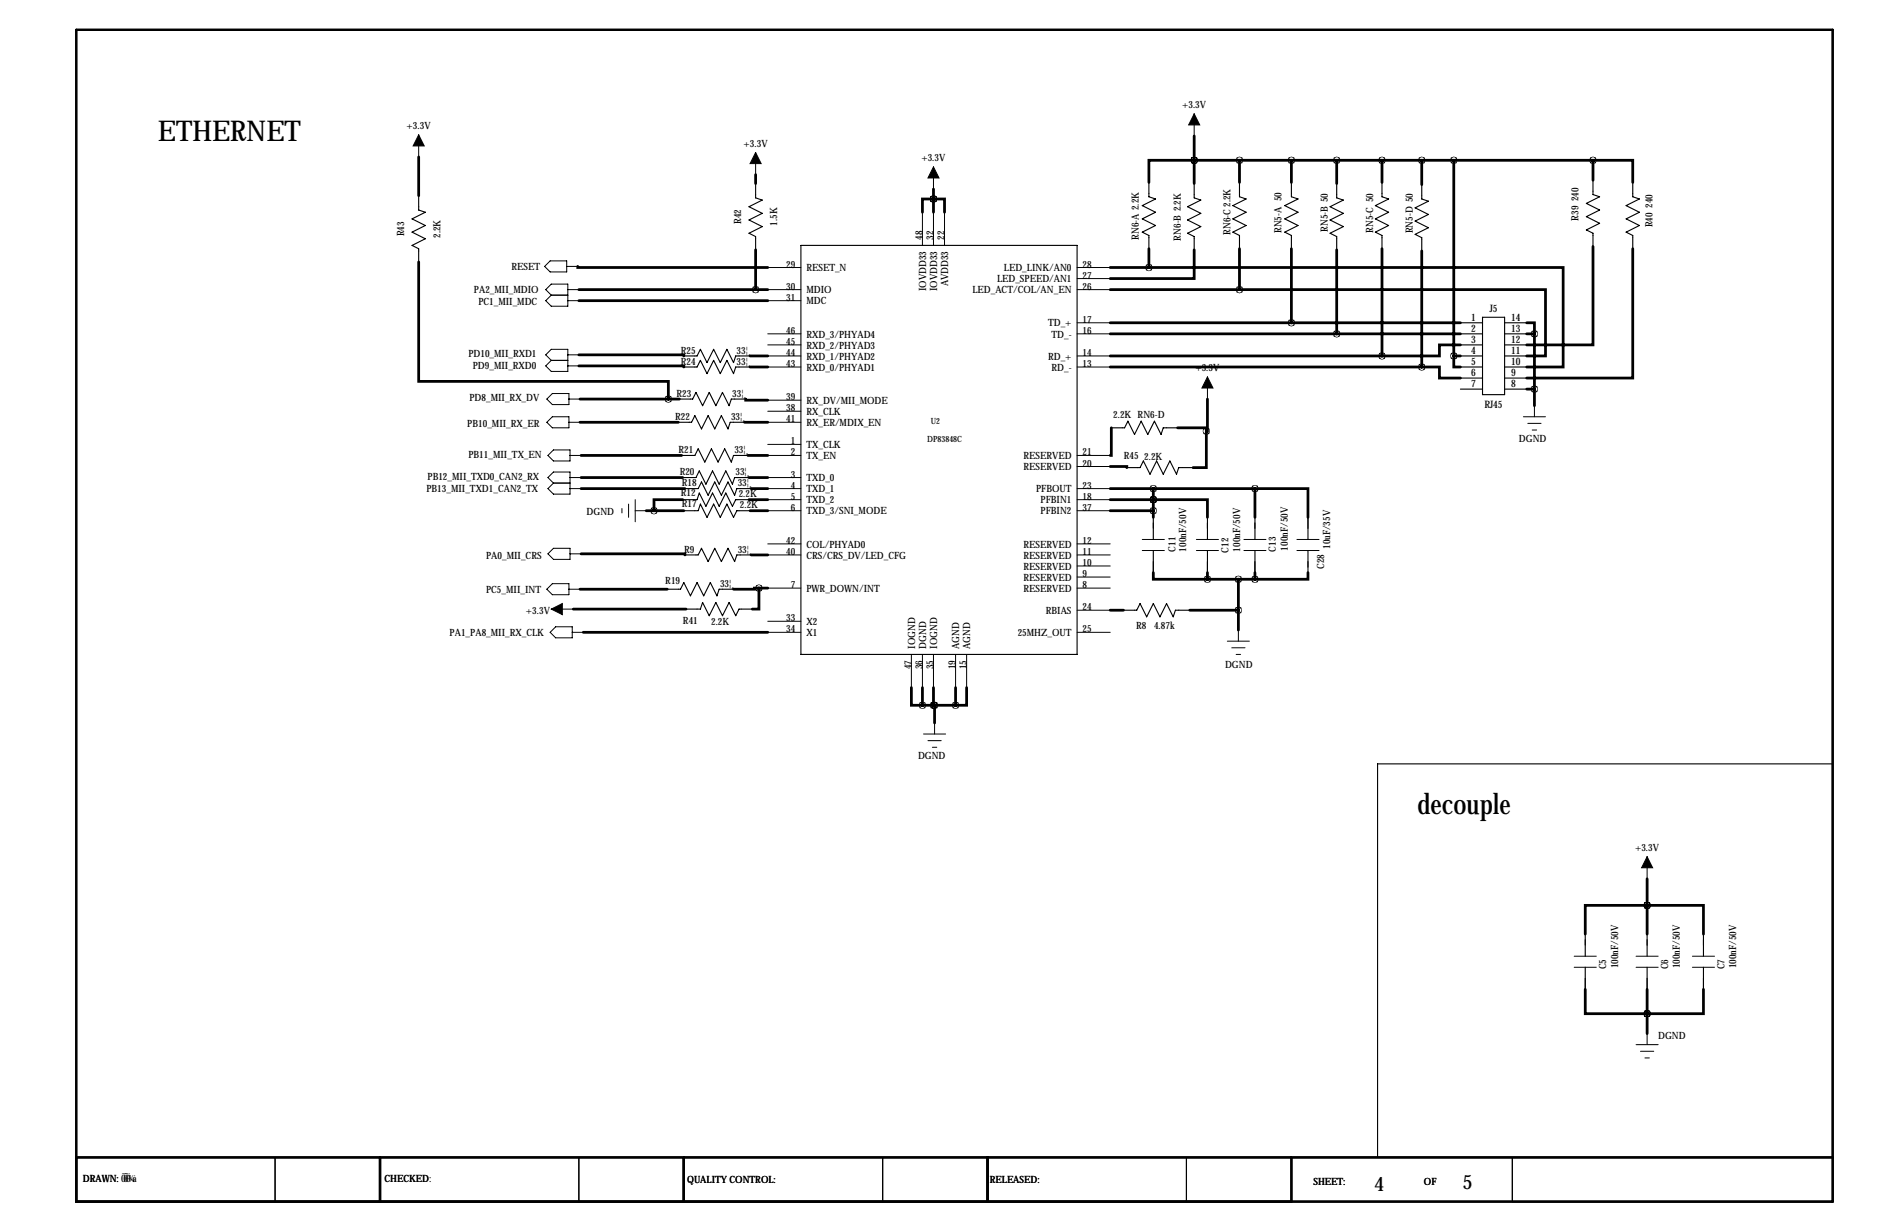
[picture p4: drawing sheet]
<svg xmlns="http://www.w3.org/2000/svg" width="432mm" height="279mm" viewBox="0 0 432 279" stroke-linecap="round" stroke-linejoin="round" font-family="sans-serif">
<path d="M17.5 6.9h403.9v269.2h-403.9zM17.5 265.9h403.9M87.4 265.9v10.2M157.2 265.9v10.2M227.1 265.9v10.2M296.9 265.9v10.2" fill="none" stroke="#000" stroke-width=".51"/>
<g fill="none" stroke="#000" stroke-width=".25">
<path d="M96.3 45v3.3l1.5 .5-3.1 1.5 3.1 1.5-3.1 1.5 3.1 1.6-3.1 1.5 1.6 .8v3M173.7 42.2v3.3l1.6 .5-3.1 1.5 3.1 1.5-3.1 1.5 3.1 1.6-3.1 1.5 1.5 .8v3M184.1 56.4h63.5v94h-63.5zM264.2 41.9v3.3l1.5 .5-3.1 1.5 3.1 1.6-3.1 1.5 3.1 1.5-3.1 1.5 1.6 .8v3.1M274.6 42.2v3.3l1.5 .5-3.1 1.5 3.1 1.5-3.1 1.5 3.1 1.6-3.1 1.5 1.6 .8v3M285 41.9v3.3l1.5 .5-3 1.5 3 1.6-3 1.5 3 1.5-3 1.5 1.5 .8v3.1M296.9 41.9v3.3l1.5 .5-3 1.5 3 1.6-3 1.5 3 1.5-3 1.5 1.5 .8v3.1M307.3 42.2v3.3l1.6 .5-3.1 1.5 3.1 1.5-3.1 1.5 3.1 1.6-3.1 1.5 1.5 .8v3M317.8 41.9v3.3l1.5 .5-3.1 1.5 3.1 1.6-3.1 1.5 3.1 1.5-3.1 1.5 1.6 .8v3.1M326.9 42.4v3.3l1.5 .5-3 1.6 3 1.5-3 1.5 3 1.5-3 1.5 1.5 .8v3.1M366.3 41.4v3.3l1.5 .5-3.1 1.5 3.1 1.6-3.1 1.5 3.1 1.5-3.1 1.5 1.6 .8v3M375.4 41.9v3.3l1.5 .5-3 1.5 3 1.6-3 1.5 3 1.5-3 1.5 1.5 .8v3.1"/>
<path d="M335.8 74.2h5.1M335.8 76.7h5.1M335.8 79.2h5.1M340.9 72.9h5v17.8h-5zM345.9 74.2h5.1M345.9 76.7h5.1M345.9 79.2h5.1M156 97h3l.8-1.5 1.5 3.1 1.5-3.1 1.5 3.1 1.6-3.1 1.5 3.1 .5-1.6h3.3M156.2 91.7h3.1l.7-1.5 1.5 3 1.6-3 1.5 3 1.5-3 1.5 3 .5-1.5h3.3M157.2 84.3h3.1l.7-1.5 1.6 3.1 1.5-3.1 1.5 3.1 1.5-3.1 1.6 3.1 .5-1.6h3.3M157.2 81.8h3.1l.7-1.5 1.6 3 1.5-3 1.5 3 1.5-3 1.6 3 .5-1.5h3.3M255.5 98.3h3.1l.7-1.5 1.6 3 1.5-3 1.5 3 1.5-3 1.6 3 .5-1.5h3.3"/>
<path d="M335.8 84.3h5.1M335.8 81.8h5.1M335.8 86.9h5.1M335.8 89.4h5.1M345.9 84.3h5.1M345.9 81.8h5.1M345.9 86.9h5.1M345.9 89.4h5.1M156.7 104.6h3.1l.7-1.5 1.6 3.1 1.5-3.1 1.5 3.1 1.5-3.1 1.5 3.1 .6-1.6h3.3M157 114.8h3.3l.5-1.5 1.5 3 1.5-3 1.6 3 1.5-3 1.5 3 .8-1.5h3M157 109.7h3l.8-1.5 1.5 3.1 1.5-3.1 1.6 3.1 1.5-3.1 1.5 3.1 .5-1.6h3.3M157.2 117.3h3.3l.5-1.5 1.6 3.1 1.5-3.1 1.5 3.1 1.5-3.1 1.6 3.1 .7-1.6h3.1"/>
<path d="M157.5 112.3h3l.8-1.6 1.5 3.1 1.5-3.1 1.6 3.1 1.5-3.1 1.5 3.1 .5-1.5h3.3M259.1 107.4h3l.8-1.5 1.5 3.1 1.5-3.1 1.6 3.1 1.5-3.1 1.5 3.1 .5-1.6h3.3M265.2 118.9v5.1M277.6 118.9v5.1M288.5 118.9v5.1M300.7 118.9v5.1M153.4 135.4h3.1l.7-1.5 1.5 3 1.6-3 1.5 3 1.5-3 1.5 3 .6-1.5h3.3M157.5 127.5h3l.8-1.5 1.5 3 1.5-3 1.6 3 1.5-3 1.5 3 .5-1.5h3.3M157.7 140h3.3l.5-1.6 1.6 3.1 1.5-3.1 1.5 3.1 1.5-3.1 1.6 3.1 .7-1.5h3.1M265.2 126.5v5.1M277.6 126.5v5.1M288.5 126.5v5.1"/>
<path d="M300.7 126.5v5.1M258.3 140.2h3.1l.7-1.5 1.6 3 1.5-3 1.5 3 1.5-3 1.5 3 .6-1.5h3.3M421.4 175.5h-104.7v90.4M364.5 214.6v5.1M378.7 214.6v5.1M391.7 214.6v5.1M364.5 222.2v5.1M378.7 222.2v5.1M391.7 222.2v5.1M63.2 265.9v10.2M133.1 265.9v10.2M202.9 265.9v10.2"/>
<path d="M272.8 265.9v10.2M347.7 265.9h73.7v10.2h-73.7z"/>
</g>
<g fill="none" stroke="#000" stroke-width=".23">
<path d="M96.3 31v5.1M173.7 35.1v5M214.6 38.4v5M274.6 26.2v5M126.5 59.9h3.8v2.6h-3.8l-1.3-1.3zM212.1 48.8v7.6M214.6 48.8v7.6M217.2 48.8v7.6M126.7 65.3h3.9v5.1h-3.9l-1.2-1.3 1.2-1.3-1.2-1.3zM126.7 67.8h3.9M130.3 61.2h2.5M130.6 66.5h2.5"/>
<path d="M130.6 69.1h2.5M176.5 76.7h7.6M176.5 66.5h7.6M176.5 61.5h7.6M176.5 69.1h7.6M176.5 79.2h7.6M247.6 76.7h7.7M247.6 74.2h7.7M247.6 66.5h7.7M247.6 64h7.7M247.6 61.5h7.7M125.5 81.5l1.2-1.2h3.9v5h-3.9l-1.2-1.2 1.2-1.3z"/>
<path d="M125.7 91.7l1.3-1.3h3.8v2.6h-3.8zM125.7 97l1.3-1.2h3.8v2.5h-3.8zM126.7 82.8h3.9M130.6 81.5h2.5M130.6 84.1h2.5M130.8 97h2.5M130.8 91.7h2.5M176.5 84.3h7.6M176.5 81.8h7.6M176.5 94.5h7.6M176.5 91.9h7.6M176.5 97h7.6"/>
<path d="M247.6 84.3h7.7M247.6 81.8h7.7M277.6 86.6v5.1M350.3 95.8h5M351.3 97.3h3M352.3 98.8h1M352.8 93.2v2.6M126 104.6l1.3-1.2h3.8v2.5h-3.8zM126 109.7l1.3-1.2h3.8v5h-3.8l-1.3-1.2 1.3-1.3zM127.3 111h3.8M131.1 104.6h2.5M131.1 109.7h2.5"/>
<path d="M131.1 112.3h2.5M143 116.8v1.1M144.5 115.8v3.1M146 117.3h2.6M146 114.8v5.1M176.5 102.1h7.6M176.5 104.6h7.6M176.5 109.7h7.6M176.5 112.3h7.6M176.5 114.8h7.6M176.5 117.3h7.6M247.6 104.6h7.7"/>
<path d="M247.6 112.3h7.7M247.6 114.8h7.7M247.6 117.3h7.7M247.6 107.2h7.7M126 127.3l1.3-1.3h3.8v2.5h-3.8zM126.7 140h5.1M127 134.1h3.8v2.6h-3.8l-1.3-1.3zM130.8 135.4h2.5M131.1 127.3h2.5M176.5 135.1h7.6M176.5 127.5h7.6M176.5 125h7.6"/>
<path d="M247.6 135.1h7.7M247.6 132.6h7.7M247.6 130h7.7M247.6 127.5h7.7M247.6 125h7.7M262.6 124h5.1M262.6 126.5h5.1M275.1 124h5.1M275.1 126.5h5.1M286 124h5.1M286 126.5h5.1M298.2 124h5.1"/>
<path d="M298.2 126.5h5.1M127.8 144h3.8v2.6h-3.8l-1.3-1.3zM131.6 145.3h2.5M176.5 145.3h7.6M176.5 142.7h7.6M209.5 150.4v7.6M212.1 150.4v7.6M214.6 150.4v7.6M219.7 150.4v7.6M222.2 150.4v7.6M247.6 140.2h7.7M247.6 145.3h7.7"/>
<path d="M282.2 147.3h5.1M283.2 148.8h3.1M284.2 150.4h1M284.7 144.8v2.5M212.3 168.7h5.1M213.4 170.2h3M214.4 171.7h1M214.9 166.1v2.6M378.7 196.8v5.1M361.9 219.7h5.1M376.2 219.7h5.1M389.1 219.7h5.1"/>
<path d="M361.9 222.2h5.1M376.2 222.2h5.1M378.7 237.5v2.5M389.1 222.2h5.1M376.2 240h5.1M377.2 241.6h3M378.2 243.1h1"/>
</g>
<path d="M96.3 31l1.2 2.5h-2.5zM173.7 35.1l1.3 2.5h-2.5zM214.6 38.4l1.3 2.5h-2.5zM274.6 26.2l1.2 2.5h-2.5zM277.6 86.6l1.3 2.6h-2.5zM126.7 140l2.6-1.3v2.5zM378.7 196.8l1.3 2.6h-2.6z" fill="#000" stroke="#000" stroke-width=".23"/>
<g fill="none" stroke="#000" stroke-width=".63">
<path d="M96.3 36.1v8.9M274.6 36.8h-10.4v5.1M274.6 36.8h.1M274.6 31.2v11M274.6 36.8h91.7M285 36.8v5.1M296.9 36.8v5.1M307.3 36.8v5.4M317.8 36.8v5.1M326.9 36.8v5.6M334.3 36.8v45M366.3 36.8h9.1v5.1"/>
<path d="M366.3 36.8v4.6M173.7 40.1v2.1M173.7 57.4v9.1M214.6 45.7h-2.5v3.1M214.6 45.7h2.6v3.1M214.6 45.7h.1M214.6 43.4v5.4M264.2 57.2v4.3M274.6 57.4v6.6h-19.3M285 57.2v9.3M296.9 57.2v17M307.3 57.4v19.3"/>
<path d="M317.8 57.2v24.6M326.9 57.7v26.6M366.3 56.6v22.6h-15.3M375.4 57.2v29.7h-24.4M96.3 60.2v27.4h57.4v4.1M132.8 61.2v.3h43.7M133.1 69.1h43.4M133.1 66.5h43.4M255.3 61.5h8.9M255.3 66.5h29.7M255.3 74.2h80.5M255.3 76.7h80.5"/>
<path d="M264.2 61.5h95.2v22.8h-8.4M285 66.5h70.3v15.3h-4.3M335.8 79.2h-4.8v2.6h-13.2M351 74.2h1.8v2.5M351 76.7h1.8M352.8 76.7v16.5M133.1 81.5h24.1v.3M133.1 84.1h24.1v.2M133.3 97h22.7M133.3 91.7h22.9M171.2 97h5.3M171.4 91.7v.2h5.1"/>
<path d="M172.5 81.8h4M172.5 84.3h4M255.3 81.8h62.5M255.3 84.3h71.6M255.5 98.3v6.3h-.2M270.8 98.3h6.6v.8M277.4 99.1v8.3h-3.1M277.6 91.7v7.4h-.2M326.9 84.3h4.1v2.6h4.8M334.3 81.8v2.5h1.5M334.3 81.8h1.5M351 89.4h1.8"/>
<path d="M133.6 104.6h23.1M133.6 109.7h23.4M133.6 112.3h23.9M148.6 117.3h8.6M157 114.8h-6.6v2.5M172 104.6h4.5M172.2 109.7h4.3M172.2 114.8h4.3M172.5 117.3h4M172.7 112.3h3.8M255.3 107.2h3.8v.2M255.3 112.3h33.2"/>
<path d="M255.3 114.8h9.9M255.3 117.3h9.9M265.2 114.8h.1M265.2 114.8h12.4v4.1M265.2 112.3v6.6M288.5 112.3h12.2v6.6M288.5 112.3v6.6M131.8 140h25.9M133.3 135.4h20.1M133.6 127.3h23.9v.2M172.7 127.5h3.8M174.5 135.1h-1v.3h-4.8"/>
<path d="M174.5 135.1v4.9h-1.5M174.5 135.1h2M265.2 131.6v1.5h12.4M277.6 131.6v1.5M277.6 133.1h10.9M284.7 133.1v11.7M288.5 131.6v1.5M300.7 131.6v1.5h-12.2M134.1 145.3h42.4M209.5 158v4.1h2.6M212.1 158v4.1M214.6 158v4.1"/>
<path d="M219.7 158v4.1M222.2 158v4.1h-2.5M255.3 140.2h3M273.6 140.2h11.1M212.1 162.1h7.6M214.9 162.1v4M378.7 208h-14.2v6.6M378.7 208h.1M378.7 208h13v6.6M378.7 201.9v12.7M364.5 227.3v5.6h14.2M378.7 232.9h.1"/>
<path d="M378.7 227.3v10.2M391.7 227.3v5.6h-13"/>
</g>
<path d="M219.7 162.1a.06 .06 0 0 0 .1 0 .06 .06 0 0 0-.1 0zM214.6 162.1a.05 .05 0 0 0 .1 0 .05 .05 0 0 0-.1 0zM212 162.1a.06 .06 0 0 0 .1 0 .06 .06 0 0 0-.1 0zM214.8 162.1a.06 .06 0 0 0 .1 0 .06 .06 0 0 0-.1 0zM214.6 45.7a.05 .05 0 0 0 .1 0 .05 .05 0 0 0-.1 0zM214.6 45.7a.05 .05 0 0 0 .1 0 .05 .05 0 0 0-.1 0zM284.7 133.1a.05 .05 0 0 0 .1 0 .05 .05 0 0 0-.1 0zM284.7 140.2a.06 .06 0 0 0 .1 0 .06 .06 0 0 0-.1 0zM265.1 114.8a.05 .05 0 0 0 .1 0 .05 .05 0 0 0-.1 0zM265.1 117.3a.06 .06 0 0 0 .1 0 .06 .06 0 0 0-.1 0zM265.1 112.3a.05 .05 0 0 0 .1 0 .05 .05 0 0 0-.1 0zM265.1 114.8a.05 .05 0 0 0 .1 0 .05 .05 0 0 0-.1 0zM274.5 36.8a.06 .06 0 0 0 .1 0 .06 .06 0 0 0-.1 0zM274.5 36.8a.06 .06 0 0 0 .1 0 .06 .06 0 0 0-.1 0zM277.6 133.1a.05 .05 0 0 0 .1 0 .05 .05 0 0 0-.1 0zM296.9 74.2a.05 .05 0 0 0 .1 0 .05 .05 0 0 0-.1 0zM307.3 76.7a.05 .05 0 0 0 .1 0 .05 .05 0 0 0-.1 0zM317.7 81.8a.05 .05 0 0 0 .1 0 .05 .05 0 0 0-.1 0zM326.8 84.3a.1 .1 0 0 0 .2 0 .1 .1 0 0 0-.2 0zM284.9 36.8a.05 .05 0 0 0 .1 0 .05 .05 0 0 0-.1 0zM296.9 36.8a.05 .05 0 0 0 .1 0 .05 .05 0 0 0-.1 0zM307.3 36.8a.05 .05 0 0 0 .1 0 .05 .05 0 0 0-.1 0zM317.7 36.8a.05 .05 0 0 0 .1 0 .05 .05 0 0 0-.1 0zM264.1 61.5a.05 .05 0 0 0 .1 0 .05 .05 0 0 0-.1 0zM284.9 66.5a.05 .05 0 0 0 .1 0 .05 .05 0 0 0-.1 0zM326.8 36.8a.1 .1 0 0 0 .2 0 .1 .1 0 0 0-.2 0zM366.2 36.8a.05 .05 0 0 0 .1 0 .05 .05 0 0 0-.1 0zM352.8 76.7a.05 .05 0 0 0 .1 0 .05 .05 0 0 0-.1 0zM352.8 89.4a.05 .05 0 0 0 .1 0 .05 .05 0 0 0-.1 0zM334.2 81.8a.05 .05 0 0 0 .1 0 .05 .05 0 0 0-.1 0zM334.2 36.8a.05 .05 0 0 0 .1 0 .05 .05 0 0 0-.1 0zM174.4 135.1a.1 .1 0 0 0 .2 0 .1 .1 0 0 0-.2 0zM153.6 91.7a.05 .05 0 0 0 .1 0 .05 .05 0 0 0-.1 0zM277.3 99.1a.05 .05 0 0 0 .1 0 .05 .05 0 0 0-.1 0zM378.7 208a.06 .06 0 0 0 .1 0 .06 .06 0 0 0-.1 0zM378.7 232.9a.06 .06 0 0 0 .1 0 .06 .06 0 0 0-.1 0zM378.7 208a.06 .06 0 0 0 .1 0 .06 .06 0 0 0-.1 0zM378.7 232.9a.06 .06 0 0 0 .1 0 .06 .06 0 0 0-.1 0zM288.5 112.3a.05 .05 0 0 0 .1 0 .05 .05 0 0 0-.1 0zM288.5 133.1a.05 .05 0 0 0 .1 0 .05 .05 0 0 0-.1 0zM173.7 66.5a.05 .05 0 0 0 .1 0 .05 .05 0 0 0-.1 0zM150.3 117.3a.06 .06 0 0 0 .1 0 .06 .06 0 0 0-.1 0z" fill="#000" stroke="#000" stroke-width="1.5"/>
<g font-size="6.6">
<text x="36.3" y="32.5">ETHERNET</text>
<text x="325.9" y="186.9">decouple</text>
</g>
<g font-size="4.6">
<text x="316" y="273.6">4</text>
<text x="336.3" y="273.3">5</text>
</g>
<g font-size="2.4">
<text x="342.5" y="71.6">J5</text>
<text x="338.3" y="73.7">1</text>
<text x="338.3" y="76.2">2</text>
<text x="347.5" y="73.7">14</text>
<text x="347.5" y="76.2">13</text>
<text x="338.3" y="78.7">3</text>
<text x="338.3" y="81.3">4</text>
<text x="338.3" y="83.8">5</text>
<text x="347.5" y="78.7">12</text>
<text x="347.5" y="81.3">11</text>
<text x="347.5" y="83.8">10</text>
<text x="338.3" y="86.4">6</text>
<text x="338.3" y="88.9">7</text>
<text x="347.5" y="86.4">9</text>
<text x="347.5" y="88.9">8</text>
<text x="341.3" y="93.7">RJ45</text>
</g>
<g font-size="2.3">
<text x="93.5" y="29.7">+3.3V</text>
<text x="271.8" y="24.9">+3.3V</text>
<text x="171" y="33.8">+3.3V</text>
<text x="211.9" y="37.1">+3.3V</text>
<text x="363" y="46.3" transform="rotate(-90 363 46.3)">240</text>
<text x="380" y="47.8" transform="rotate(-90 380 47.8)">240</text>
<text x="170.4" y="51.5" transform="rotate(-90 170.4 51.5)">R42</text>
<text x="178.7" y="51.9" transform="rotate(-90 178.7 51.9)">1.5K</text>
<text x="294.6" y="53.6" transform="rotate(-90 294.6 53.6)">RN5-A 50</text>
<text x="305.3" y="53.3" transform="rotate(-90 305.3 53.3)">RN5-B 50</text>
<text x="315.7" y="53.5" transform="rotate(-90 315.7 53.5)">RN5-C 50</text>
<text x="324.9" y="53.6" transform="rotate(-90 324.9 53.6)">RN5-D 50</text>
<text x="362.9" y="50.7" transform="rotate(-90 362.9 50.7)">R39</text>
<text x="380" y="52.3" transform="rotate(-90 380 52.3)">R40</text>
<text x="92.9" y="54.3" transform="rotate(-90 92.9 54.3)">R43</text>
<text x="101.2" y="54.7" transform="rotate(-90 101.2 54.7)">2.2K</text>
<text x="212.1" y="55.1" transform="rotate(-90 212.1 55.1)">48</text>
<text x="214.6" y="55.1" transform="rotate(-90 214.6 55.1)">32</text>
<text x="217.2" y="55.1" transform="rotate(-90 217.2 55.1)">22</text>
<text x="261.9" y="55.1" transform="rotate(-90 261.9 55.1)">RN6-A 2.2K</text>
<text x="271.5" y="55.3" transform="rotate(-90 271.5 55.3)">RN6-B 2.2K</text>
<text x="283" y="54" transform="rotate(-90 283 54)">RN6-C2.2K</text>
<text x="117.6" y="62">RESET</text>
<text x="180.8" y="61.5">29</text>
<text x="185.4" y="62.3">RESET_N</text>
<text x="218" y="65.8" transform="rotate(-90 218 65.8)">AVDD33</text>
<text x="229.3" y="64.9">LED_SPEED/AN1</text>
<text x="230.8" y="62.3">LED_LINK/AN0</text>
<text x="248.9" y="64">27</text>
<text x="248.9" y="61.5">28</text>
<text x="109" y="67.3">PA2_MII_MDIO</text>
<text x="110" y="70.1">PC1_MII_MDC</text>
<text x="180.8" y="66.5">30</text>
<text x="180.8" y="69.1">31</text>
<text x="185.4" y="67.4">MDIO</text>
<text x="185.4" y="69.9">MDC</text>
<text x="212.9" y="66.9" transform="rotate(-90 212.9 66.9)">IOVDD33</text>
<text x="215.5" y="66.9" transform="rotate(-90 215.5 66.9)">IOVDD33</text>
<text x="223.6" y="67.4">LED_ACT/COL/AN_EN</text>
<text x="248.9" y="66.5">26</text>
<text x="180.8" y="76.7">46</text>
<text x="185.4" y="77.6">RXD_3/PHYAD4</text>
<text x="241" y="75">TD_+</text>
<text x="241.8" y="77.6">TD_-</text>
<text x="248.9" y="76.7">16</text>
<text x="248.9" y="74.2">17</text>
<text x="107.7" y="82">PD10_MII_RXD1</text>
<text x="156.5" y="83.8">R24</text>
<text x="156.5" y="81.3">R25</text>
<text x="169.4" y="83.8">33¦¸</text>
<text x="169.4" y="81.3">33¦¸</text>
<text x="180.8" y="81.8">44</text>
<text x="180.8" y="79.2">45</text>
<text x="185.4" y="82.6">RXD_1/PHYAD2</text>
<text x="185.4" y="80.1">RXD_2/PHYAD3</text>
<text x="241" y="82.6">RD_+</text>
<text x="248.9" y="81.8">14</text>
<text x="108.7" y="84.8">PD9_MII_RXD0</text>
<text x="180.8" y="84.3">43</text>
<text x="185.4" y="85.2">RXD_0/PHYAD1</text>
<text x="241.8" y="85.2">RD_-</text>
<text x="248.9" y="84.3">13</text>
<text x="274.9" y="85.3">+3.3V</text>
<text x="107.9" y="92.2">PD8_MII_RX_DV</text>
<text x="155.5" y="91.2">R23</text>
<text x="168.3" y="91.2">33¦¸</text>
<text x="180.8" y="94.5">38</text>
<text x="180.8" y="91.9">39</text>
<text x="185.4" y="95.3">RX_CLK</text>
<text x="185.4" y="92.8">RX_DV/MII_MODE</text>
<text x="107.4" y="98">PB10_MII_RX_ER</text>
<text x="155.3" y="96.5">R22</text>
<text x="168.1" y="96.5">33¦¸</text>
<text x="180.8" y="97">41</text>
<text x="185.4" y="97.9">RX_ER/MDIX_EN</text>
<text x="256" y="96">2.2K RN6-D</text>
<text x="349.2" y="101.6">DGND</text>
<text x="107.7" y="105.2">PB11_MII_TX_EN</text>
<text x="156" y="104.1">R21</text>
<text x="168.9" y="104.1">33¦¸</text>
<text x="181.8" y="102.1">1</text>
<text x="181.8" y="104.6">2</text>
<text x="185.4" y="103">TX_CLK</text>
<text x="185.4" y="105.5">TX_EN</text>
<text x="235.3" y="105.5">RESERVED</text>
<text x="248.9" y="107.2">20</text>
<text x="248.9" y="104.6">21</text>
<text x="258.4" y="105.4">R45</text>
<text x="263.1" y="105.7">2.2K</text>
<text x="98" y="113">PB13_MII_TXD1_CAN2_TX</text>
<text x="98.3" y="110.2">PB12_MII_TXD0_CAN2_RX</text>
<text x="156.3" y="109.2">R20</text>
<text x="156.5" y="114">R12</text>
<text x="156.8" y="111.8">R18</text>
<text x="169.1" y="109.2">33¦¸</text>
<text x="169.6" y="111.8">33¦¸</text>
<text x="181.8" y="109.7">3</text>
<text x="181.8" y="112.3">4</text>
<text x="185.4" y="110.6">TXD_0</text>
<text x="185.4" y="113.1">TXD_1</text>
<text x="235.3" y="108">RESERVED</text>
<text x="238.2" y="113.1">PFBOUT</text>
<text x="248.9" y="112.3">23</text>
<text x="134.9" y="118.4">DGND</text>
<text x="156.8" y="116.5">R17</text>
<text x="169.9" y="114.2">2.2K</text>
<text x="170.1" y="116.7">2.2K</text>
<text x="181.8" y="114.8">5</text>
<text x="181.8" y="117.3">6</text>
<text x="185.4" y="115.7">TXD_2</text>
<text x="185.4" y="118.2">TXD_3/SNI_MODE</text>
<text x="239.3" y="115.7">PFBIN1</text>
<text x="239.3" y="118.2">PFBIN2</text>
<text x="248.9" y="114.8">18</text>
<text x="248.9" y="117.3">37</text>
<text x="180.8" y="125">42</text>
<text x="185.4" y="125.8">COL/PHYAD0</text>
<text x="235.3" y="125.8">RESERVED</text>
<text x="248.9" y="125">12</text>
<text x="111.8" y="128.5">PA0_MII_CRS</text>
<text x="157.3" y="127">R9</text>
<text x="169.6" y="127">33¦¸</text>
<text x="180.8" y="127.5">40</text>
<text x="185.4" y="128.4">CRS/CRS_DV/LED_CFG</text>
<text x="235.3" y="130.9">RESERVED</text>
<text x="235.3" y="128.4">RESERVED</text>
<text x="248.9" y="130">10</text>
<text x="248.9" y="127.5">11</text>
<text x="270.3" y="126.7" transform="rotate(-90 270.3 126.7)">C11</text>
<text x="272.7" y="126.7" transform="rotate(-90 272.7 126.7)">100nF/50V</text>
<text x="282.4" y="127" transform="rotate(-90 282.4 127)">C12</text>
<text x="285.2" y="126.7" transform="rotate(-90 285.2 126.7)">100nF/50V</text>
<text x="293.4" y="126.7" transform="rotate(-90 293.4 126.7)">C13</text>
<text x="296.1" y="126.5" transform="rotate(-90 296.1 126.5)">100nF/50V</text>
<text x="304.5" y="130.7" transform="rotate(-90 304.5 130.7)">C28</text>
<text x="305.8" y="126.1" transform="rotate(-90 305.8 126.1)">10uF/35V</text>
<text x="111.8" y="136.1">PC5_MII_INT</text>
<text x="153" y="134.1">R19</text>
<text x="165.6" y="134.9">33¦¸</text>
<text x="181.8" y="135.1">7</text>
<text x="185.4" y="136">PWR_DOWN/INT</text>
<text x="235.3" y="136">RESERVED</text>
<text x="235.3" y="133.4">RESERVED</text>
<text x="248.9" y="135.1">8</text>
<text x="248.9" y="132.6">9</text>
<text x="120.9" y="141">+3.3V</text>
<text x="157" y="143.4">R41</text>
<text x="163.5" y="143.7">2.2K</text>
<text x="180.8" y="142.7">33</text>
<text x="185.4" y="143.6">X2</text>
<text x="240.5" y="141.1">RBIAS</text>
<text x="248.9" y="140.2">24</text>
<text x="103.4" y="146">PA1_PA8_MII_RX_CLK</text>
<text x="180.8" y="145.3">34</text>
<text x="185.4" y="146.1">X1</text>
<text x="210.4" y="149.1" transform="rotate(-90 210.4 149.1)">IOGND</text>
<text x="212.9" y="149.1" transform="rotate(-90 212.9 149.1)">DGND</text>
<text x="215.5" y="149.1" transform="rotate(-90 215.5 149.1)">IOGND</text>
<text x="220.6" y="149.1" transform="rotate(-90 220.6 149.1)">AGND</text>
<text x="223.1" y="149.1" transform="rotate(-90 223.1 149.1)">AGND</text>
<text x="234" y="146.1">25MHZ_OUT</text>
<text x="248.9" y="145.3">25</text>
<text x="261.2" y="144.5">R8</text>
<text x="265.3" y="144.5">4.87k</text>
<text x="209.5" y="153.7" transform="rotate(-90 209.5 153.7)">47</text>
<text x="212.1" y="153.7" transform="rotate(-90 212.1 153.7)">36</text>
<text x="214.6" y="153.7" transform="rotate(-90 214.6 153.7)">35</text>
<text x="219.7" y="153.7" transform="rotate(-90 219.7 153.7)">19</text>
<text x="222.2" y="153.7" transform="rotate(-90 222.2 153.7)">15</text>
<text x="281.7" y="153.4">DGND</text>
<text x="211.1" y="174.5">DGND</text>
<text x="375.9" y="195.6">+3.3V</text>
<text x="369.3" y="222.8" transform="rotate(-90 369.3 222.8)">C5</text>
<text x="372" y="222.5" transform="rotate(-90 372 222.5)">100nF/50V</text>
<text x="383.5" y="222.8" transform="rotate(-90 383.5 222.8)">C6</text>
<text x="386.2" y="222.5" transform="rotate(-90 386.2 222.5)">100nF/50V</text>
<text x="396.5" y="222.8" transform="rotate(-90 396.5 222.8)">C7</text>
<text x="399.2" y="222.5" transform="rotate(-90 399.2 222.5)">100nF/50V</text>
<text x="381.3" y="238.8">DGND</text>
<text x="19" y="271.5">DRAWN: Ô¾</text>
<text x="19" y="271.5">DRAWN: ÕÖ·å</text>
<text x="88.4" y="271.5">CHECKED</text>
<text x="88.4" y="271.5">CHECKED:</text>
<text x="158" y="271.8">QUALITY CONTROL:</text>
<text x="227.6" y="271.8">RELEASED:</text>
<text x="302" y="272.3">SHEET:</text>
<text x="327.4" y="272.3">OF</text>
</g>
<g font-size="2">
<text x="213.2" y="101.5">DP83848C</text>
<text x="214" y="97.5">U2</text>
</g>
</svg>
